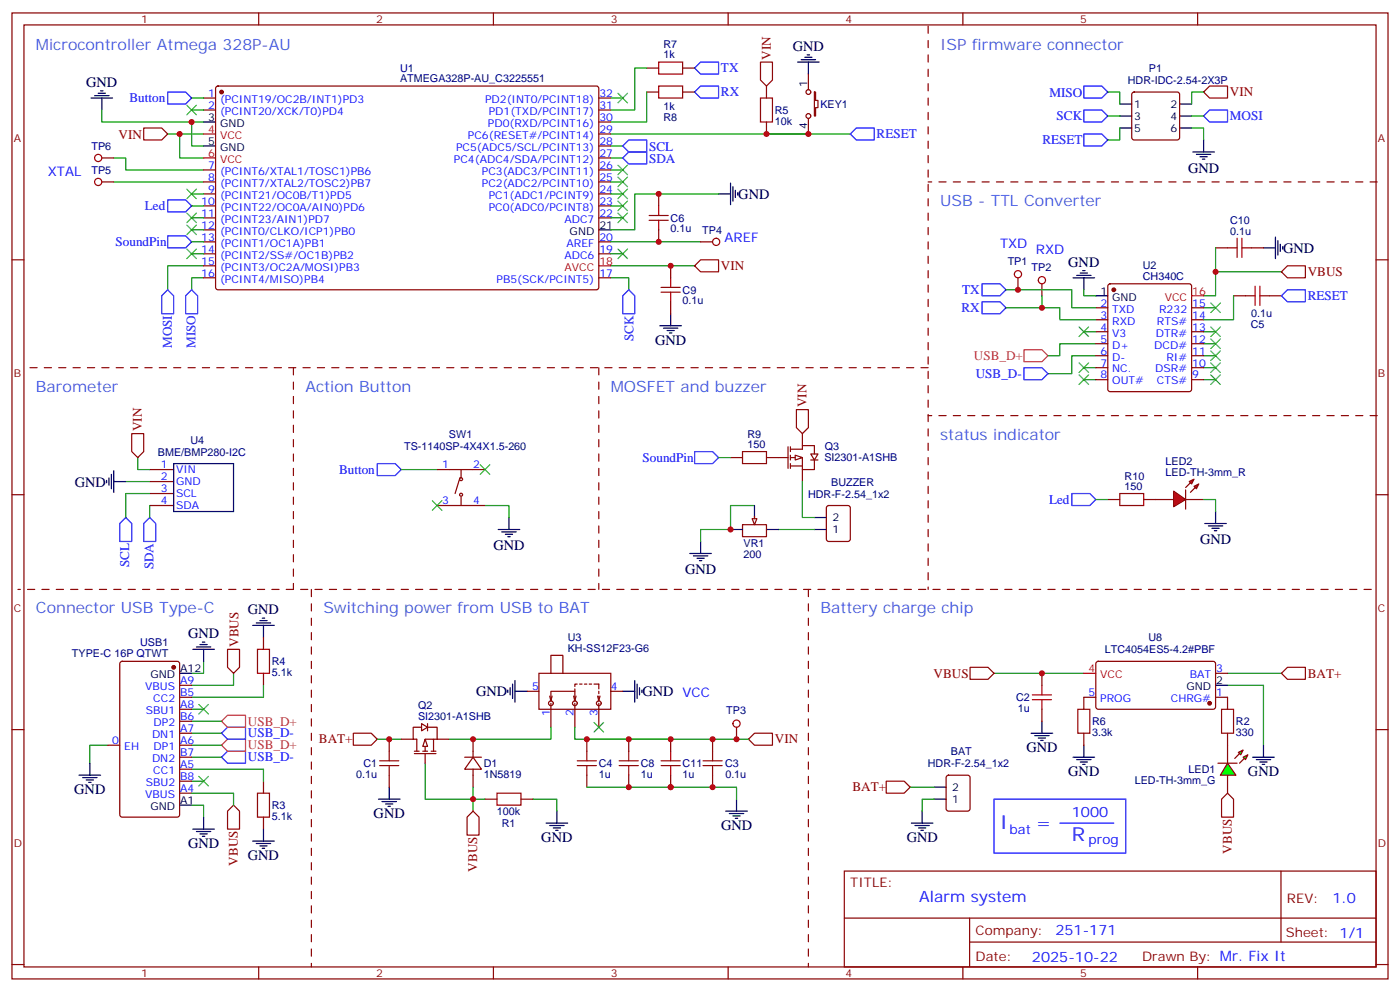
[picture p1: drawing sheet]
<svg xmlns="http://www.w3.org/2000/svg" width="412mm" height="292mm" viewBox="0 0 412 292" stroke-linecap="round" stroke-linejoin="round" font-family="sans-serif">
<g fill="none" stroke="#870000" stroke-width=".35">
<path d="M3.5 3.8h405.4v284.3h-405.4zM7.1 7.3h398.2v277.3h-398.2zM76.2 3.8v3.5M145.3 3.8v3.5M214.5 3.8v3.5M283.6 3.8v3.5M352.8 3.8v3.5M3.5 76.5h3.6M405.3 76.5h3.6M3.5 145.6h3.6M405.3 145.6h3.6M306.9 198.2v3.5"/>
<path d="M3.5 214.8h3.6M114.7 217.6v3.5M118.2 217.6h3.5M124.2 213l1.7 1.1-1.7 1zM124.2 214.1h-2.5v3.5h1.1v3.5M125.9 213v2.1M125.9 214.1h2.9v3.5M127.7 217.6v3.5M128.8 217.6h-3.6v3.5M128.8 217.6h3.5M306.9 208.8v3.5M319.3 205.2v3.6"/>
<path d="M319.3 215.8v3.6M361.6 205.2v3.6M361.6 215.8v3.6M405.3 214.8h3.6M114.7 228.2v3.5M122.1 221.1h1.4M122.1 221.8h6.3M124.5 221.1h1.4M125.2 221.8v2.8M127 221.1h1.4M142.9 235.2h3.5M153.5 235.2h3.5"/>
<path d="M278.9 228.4l.5-.2h5.6l.7 .4 .1 9.5-.5 .6-5.9 .1-.7-.5v-9.4zM248.7 256.4h156.6v28.2h-156.6zM377.3 256.4v20.9M248.7 270.2h156.5M285.6 277.3h119.6M285.6 270.2v14.2M3.5 283.9h3.6M76.2 284.6v3.5M145.3 284.6v3.5M214.5 284.6v3.5M283.6 284.6v3.5M352.8 284.6v3.5"/>
<path d="M405.3 283.9h3.6"/>
</g>
<g fill="none" stroke="#000" stroke-width=".35">
<path d="M303.7 215.8h6.4M304.8 216.5h4.2M305.9 217.2h2.1M306.6 217.9h.7M306.9 212.3v3.5M319.3 219.4v3.5M111.5 235.2h6.3M112.5 235.9h4.3M113.6 236.6h2.1M114.3 237.3h.7M114.7 231.7v3.5M164 238.8v3.5"/>
<path d="M275.2 235.2h3.5M275.2 231.7h3.5M316.1 222.9h6.3M317.1 223.6h4.3M318.2 224.3h2.1M318.9 225h.7M160.9 242.3h6.3M161.9 243h4.3M163 243.7h2.1M163.7 244.4h.7"/>
</g>
<path d="M292.8 198.2h26.5M111.1 217.6h7.1M125.2 224.6v10.6h17.7M139.3 231.7v7.1M157 235.2h7v3.6" fill="none" stroke="#008700" stroke-width=".35"/>
<path d="M304.1 204.5h5.6M304.1 206h5.6M306.9 201.7v2.8M306.9 206v2.8M317.5 208.8h3.5v7h-3.5zM359.8 208.8h3.6v7h-3.6zM111.8 223.9h5.7M111.8 225.4h5.7M114.7 221.1v2.8M114.7 225.4v2.8M146.4 233.5h7.1v3.5h-7.1z" fill="none" stroke="#a10000" stroke-width=".35"/>
<path d="M285.8 196.4h5.2l1.8 1.8-1.8 1.8h-5.2zM104.1 215.8h5.3l1.7 1.8-1.7 1.8h-5.3zM220.5 217.6l1.7-1.8h5.3v3.6h-5.3zM139.3 238.8l1.8 1.7v5.3h-3.5v-5.3zM361.6 233.5l1.8 1.7v5.3h-3.6v-5.3z" fill="none" stroke="#900" stroke-width=".35"/>
<path d="M125.2 217.6l.7 2.1h-1.4z" fill="#fff" stroke="#870000" stroke-width=".35"/>
<g fill="none" stroke="#008700" stroke-width=".35">
<path d="M30 32.4v3.5h30M49.4 39.4h10.6M52.9 39.4v7.1h7.1M56.4 35.9v7.1h3.6M179.9 39.4h70.6M190.5 27.1v8.8h-10.6M190.5 20h-3.5v12.4h-7.1M33.5 46.5h3.5v3.5h23M33.5 53.6h26.5M179.9 43h3.5M179.9 46.5h3.5M60 78.2h-10.6v7.1"/>
<path d="M179.9 78.2h24.7M60 81.8h-3.6v3.5M179.9 81.8h5.3v3.5M306.9 87.1v3.5M319.3 85.3v1.8h3.5M319.3 97.6h3.5M354.5 90.6h3.6M354.5 97.6h3.6M363.4 87.1v7h-8.9M377.5 80h-19.4v7.1h-3.6M319.3 111.8h3.5M319.3 108.2h3.5"/>
<path d="M322.8 104.7h-7.1v5.3h-7M322.8 101.2h-10.6v3.5h-3.5M354.5 111.8h3.6M354.5 108.2h3.6M354.5 104.7h3.6M354.5 101.2h3.6M40.6 134.7v3.5h3.5M211.7 134.7h3.5M37 141.7h7.1M44.1 145.3h-7.1v7M44.1 148.8v3.5M60 194.7v3.5h-3.6"/>
<path d="M68.8 198.2v3.5h-12.4M361.6 198.2h15.9M31.7 219.4h-5.2v5.2M56.4 212.3h8.9M56.4 215.8h8.9M56.4 219.4h8.9M56.4 208.8h3.6M77.6 201.7v3.5h-21.2M162.3 214.1v3.5h-30M169.3 214.1v3.5h51.2M361.6 201.7h10.6v17.7M56.4 226.4h21.2v3.5"/>
<path d="M56.4 237h3.6v3.5M56.4 222.9h8.9M56.4 229.9h3.6M268.1 231.7h7.1M275.2 235.2h-3.6v3.6"/>
</g>
<g fill="none" stroke="#000" stroke-width=".35">
<path d="M234.9 18.3h6.4M236 17.6h4.2M237.1 16.9h2.1M237.8 16.2h.7M238.1 18.3v3.5M26.8 28.9h6.4M27.9 28.2h4.2M28.9 27.4h2.1M29.6 26.7h.7M30 28.9v3.5M60 35.9h3.5M60 43h3.5"/>
<path d="M211.7 57.1h3.5M215.2 53.9v6.4M215.9 55v4.2M216.6 56v2.1M217.3 56.7v.7M176.4 67.7h3.5M318.9 79.7h.7M194.4 95.9h6.3M195.4 96.6h4.3M196.5 97.3h2.1M197.2 98h.7M197.6 92.4v3.5"/>
<path d="M316.1 81.8h6.3M317.1 81.1h4.3M318.2 80.4h2.1M319.3 81.8v3.5M322.8 87.1h3.5M32.8 139.6v4.3M33.5 138.6v6.3M51.2 136.5h17.6v14.1h-17.6zM31.4 141.4v.7M32.1 140.7v2.1M33.5 141.7h3.5M206.4 159.4v3.5"/>
<path d="M239.9 155.9h3.5M239.9 152.3h3.5M203.2 162.9h6.3M204.3 163.6h4.2M205.3 164.3h2.1M206 165h.7M52.9 198.2h3.5M56.8 191.1h6.3M57.9 190.4h4.2M58.9 189.7h2.1M59.6 189h.7M60 191.1v3.6"/>
<path d="M74.4 184.1h6.4M75.5 183.4h4.2M76.6 182.7h2.1M77.3 182h.7M77.6 184.1v3.5M149.6 203.1v.7M150.3 202.4v2.1M151 201.4v4.2M151.7 203.5h3.5M151.7 200.3v6.4M183.4 203.5h3.6M187 200.3v6.4"/>
<path d="M187.7 201.4v4.2M188.4 202.4v2.1M189.1 203.1v.7M358.1 201.7h3.5M372.2 219.4v3.5M23.3 228.2h6.3M24.3 228.9h4.3M25.4 229.6h2.1M26.1 230.3h.7M26.5 224.6v3.6M52.9 237h3.5M213.8 238.8h6.3"/>
<path d="M214.8 239.5h4.3M217 235.2v3.6M271.6 238.8v3.5M369 222.9h6.4M370.1 223.6h4.2M371.1 224.3h2.1M371.8 225h.7M56.8 244.1h6.3M57.9 244.8h4.2M58.9 245.5h2.1M59.6 246.2h.7M60 240.5v3.6"/>
<path d="M74.4 247.6h6.4M75.5 248.3h4.2M76.6 249h2.1M77.3 249.7h.7M77.6 244.1v3.5M215.9 240.2h2.1M216.6 240.9h.7M268.5 242.3h6.3M269.5 243h4.3M270.6 243.7h2.1M271.3 244.4h.7"/>
</g>
<g fill="none" stroke="#870000" stroke-width=".35">
<path d="M60 28.9h3.5M60 32.4h3.5M63.7 25.5l.5-.2 111.8 .1 .4 .6-.1 58.9-.6 .4-111.8-.1-.4-.6v-58.6zM176.4 28.9h3.5M176.4 32.4h3.5M176.4 35.9h3.5M176.4 39.4h3.5M190.5 20h3.5M190.5 27.1h3.5M201.1 20h3.5M201.1 27.1h3.5M225.8 25.3v3.6"/>
<path d="M225.8 35.9v3.5M238.1 21.8v4.6M238.1 34.9v4.5M239.9 27.1h.3v2.5h.7v2.1h-.7v2.4h-.3zM60 50h3.5M60 53.6h3.5M60 57.1h3.5M176.4 43h3.5M176.4 46.5h3.5M176.4 50h3.5M176.4 53.6h3.5M176.4 57.1h3.5"/>
<path d="M194 57.1v3.5M60 60.6h3.5M60 64.1h3.5M60 71.2h3.5M60 74.7h3.5M60 78.2h3.5M60 67.7h3.5M176.4 60.6h3.5M176.4 64.1h3.5M176.4 71.2h3.5M176.4 74.7h3.5M194 67.7v3.5"/>
<path d="M197.6 78.2v3.6M60 81.8h3.5M176.4 81.8h3.5M197.6 88.8v3.6M299.9 81.8v3.5M306.9 83.5v3.6M322.8 90.6h3.5M322.8 94.1h3.5M322.8 97.6h3.5M326.6 83.7l.4-.2h23.3l.5 .2 .2 .5v30.4l-.2 .5-.5 .2h-23.3l-.5-.2-.2-.5v-30.4zM351 90.6h3.5M351 94.1h3.5"/>
<path d="M351 97.6h3.5M363.4 87.1h3.5M373.9 87.1h3.6M322.8 101.2h3.5M322.8 104.7h3.5M322.8 108.2h3.5M322.8 111.8h3.5M351 101.2h3.5M351 104.7h3.5M351 108.2h3.5M351 111.8h3.5M44.1 138.2h7.1"/>
<path d="M215.2 134.7h3.5M225.8 134.7h3.5M44.1 141.7h7.1M44.1 145.3h7.1M44.1 148.8h7.1M243.7 149l.4-.2h5.7l.6 .4 .1 9.5-.5 .6-5.9 .1-.6-.5-.1-9.4zM35.5 194.9l.5-.2h16.2l.7 .4v44.7l-.4 .7h-16.5l-.7-.4v-44.7zM77.6 187.6v3.5M77.6 198.2v3.5M158.7 198.2h21.2v10.6h-21.2zM162.3 198.2v-5.3h3.5v5.3M323 194.9l.5-.2h34.1l.5 .7-.1 12.9-.6 .5-34.2-.1-.4-.6v-12.7z"/>
<path d="M358.1 198.2h3.5M31.7 219.4h3.6M52.9 205.2h3.5M52.9 219.4h3.5M52.9 201.7h3.5M52.9 212.3h3.5M52.9 208.8h3.5M52.9 215.8h3.5M155.2 203.5h3.5M161.9 204.9l.4 1.4M162.3 206.3v-2.8h7v2.8M162.3 207v7.1"/>
<path d="M162.6 204.9l-.3 1.4M169 204.9l.3 1.4M169.3 202.8v.7M169.3 207v7.1M169.7 204.9l-.4 1.4M170 201.4h-.7v.7M170.7 201.4h.7M172.2 201.4h.7M173.6 201.4h.7M175 201.4h1.4v1.4M176 204.9l.4 1.4 .3-1.4M176.4 203.5v.7"/>
<path d="M176.4 204.9v.7M176.4 207v7.1M179.9 203.5h3.5M209.9 217.6v3.5M217 214.1v3.5M319.3 205.2h3.5M358.1 205.2h3.5M52.9 233.5h3.5M52.9 222.9h3.5M52.9 226.4h3.5M52.9 229.9h3.5M77.6 229.9v3.6"/>
<path d="M209.9 228.2v3.5M77.6 240.5v3.6"/>
<circle cx="238.1" cy="34.1" r=".71"/>
<circle cx="238.1" cy="27.1" r=".71"/>
<circle cx="162.3" cy="207" r=".71"/>
<circle cx="169.3" cy="207" r=".71"/>
<circle cx="176.4" cy="207" r=".71"/>
</g>
<g fill="#870000" stroke="#870000" stroke-width=".35">
<circle cx="356.3" cy="207" r=".53"/>
<circle cx="65.3" cy="27.1" r=".53"/>
<circle cx="51.2" cy="196.4" r=".53"/>
<circle cx="328.1" cy="85.3" r=".53"/>
</g>
<path d="M60 39.4h3.5M60 46.5h3.5M176.4 78.2h3.5M351 87.1h3.5M319.3 198.2h3.5" fill="none" stroke="#f00" stroke-width=".35"/>
<g fill="none" stroke="#00f" stroke-width=".35">
<path d="M206.4 18.3h5.3v3.5h-5.3l-1.8-1.8zM204.6 27.1l1.8-1.8h5.3v3.6h-5.3zM250.5 39.4l1.7-1.7h5.3v3.5h-5.3zM49.4 58.8h5.3l1.7 1.8-1.7 1.8h-5.3zM183.4 43l1.8-1.8h5.3v3.5h-5.3zM185.2 44.7h5.3v3.6h-5.3l-1.8-1.8zM49.4 69.4h5.3l1.7 1.8-1.7 1.8h-5.3zM49.4 85.3l1.8 1.8v5.3h-3.6v-5.3zM56.4 85.3l1.8 1.8v5.3h-3.5v-5.3zM185.2 85.3l1.8 1.8v5.3h-3.6v-5.3zM289.3 88.8h5.3l1.7 1.8-1.7 1.8h-5.3zM289.3 83.5h5.3l1.7 1.8-1.7 1.8h-5.3z"/>
<path d="M377.5 87.1l1.7-1.8h5.3v3.5h-5.3zM301.6 108.2h5.3l1.8 1.8-1.8 1.8h-5.3zM204.6 132.9h5.3l1.8 1.8-1.8 1.8h-5.3zM37 152.3l1.8 1.8v5.3h-3.5v-5.3zM44.1 152.3l1.8 1.8v5.3h-3.6v-5.3zM65.3 215.8l1.7-1.7h5.3v3.5h-5.3zM67 221.1h5.3v3.5h-5.3l-1.7-1.7z"/>
</g>
<g fill="none" stroke="#a10000" stroke-width=".35">
<path d="M194 18.3h7.1v3.5h-7.1zM194 25.3h7.1v3.6h-7.1zM224 28.9h3.5v7h-3.5zM191.2 63.4h5.6M191.2 64.8h5.6M194 60.6v2.8M194 64.8v2.9M194.7 86h5.7M194.7 84.6h5.7M197.6 81.8v2.8M197.6 86v2.8M366.9 87.1h2.8"/>
<path d="M369.7 84.2v5.7M371.1 84.2v5.7M371.1 87.1h2.8M218.7 132.9h7.1v3.6h-7.1zM75.8 191.1h3.6v7.1h-3.6zM75.8 233.5h3.6v7h-3.6zM207.1 223.9h5.6M207.1 225.4h5.6M209.9 221.1v2.8M209.9 225.4v2.8"/>
<circle cx="299.9" cy="80.7" r="1.06"/>
<circle cx="306.9" cy="82.5" r="1.06"/>
<circle cx="217" cy="213" r="1.06"/>
</g>
<path d="M301.6 102.9h5.3l1.8 1.8-1.8 1.8h-5.3zM65.3 219.4l1.7-1.8h5.3v3.5h-5.3zM65.3 212.3l1.7-1.8h5.3v3.6h-5.3z" fill="none" stroke="#f06" stroke-width=".35"/>
<path d="M224 18.3h3.5v5.3l-1.7 1.7-1.8-1.7zM42.3 37.7h5.3l1.8 1.7-1.8 1.8h-5.3zM204.6 78.2l1.8-1.7h5.3v3.5h-5.3zM377.5 80l1.7-1.8h5.3v3.6h-5.3zM38.8 127.6h3.5v5.3l-1.7 1.8-1.8-1.8zM234.6 120.6h3.5v5.3l-1.7 1.7-1.8-1.7zM67 191.1h3.6v5.3l-1.8 1.8-1.8-1.8zM377.5 198.2l1.7-1.8h5.3v3.6h-5.3zM261.1 229.9h5.2l1.8 1.8-1.8 1.8h-5.2z" fill="none" stroke="#900" stroke-width=".35"/>
<g fill="none" stroke="#3c3" stroke-width=".35">
<path d="M317.9 96.2l2.8 2.9M320.7 96.2l-2.8 2.9M356.7 89.2l2.8 2.8M356.7 99.8l2.8 2.8M356.7 96.2l2.8 2.9M359.5 89.2l-2.8 2.8M359.5 99.8l-2.8 2.8M359.5 96.2l-2.8 2.9M317.9 106.8l2.8 2.8M317.9 110.3l2.8 2.9M320.7 106.8l-2.8 2.8M320.7 110.3l-2.8 2.9"/>
<path d="M356.7 103.3l2.8 2.8M356.7 106.8l2.8 2.8M356.7 110.3l2.8 2.9M359.5 103.3l-2.8 2.8M359.5 106.8l-2.8 2.8M359.5 110.3l-2.8 2.9M58.6 207.4l2.8 2.8M61.4 207.4l-2.8 2.8M58.6 228.5l2.8 2.9M61.4 228.5l-2.8 2.9"/>
</g>
<g fill="#f00" stroke="#870000" stroke-width=".35">
<path d="M345.7 144.6l3.5 2.4-3.5 2.2z"/>
<path d="M349.2 144.2v5.7z"/>
</g>
<g fill="#870000" stroke="#870000" stroke-width=".35">
<path d="M349.2 143.5l1.5-1.4z"/>
<path d="M350.7 144.9l1.4-1.4z"/>
</g>
<g fill="#f00" stroke="#870000" stroke-width=".35">
<path d="M350.3 141.7l1.4-.7-.7 1.5z"/>
<path d="M351.7 143.2l1.4-.7-.7 1.4z"/>
</g>
<g fill="none" stroke="#870000" stroke-width=".35">
<path d="M229.3 134.7h2.8M232.1 131.5v6.4M232.8 134.7h3.6v3.5M232.8 132.2h3.6v-1h3.5v2.4M232.8 131.5v1.4M232.8 134v1.4M232.8 136.5v1.4M232.8 137.2h3.6M236.4 127.6v3.6M236.4 138.2v3.5M238.8 133.6h2.1l-1 1.8zM238.8 135.4h2.1"/>
<path d="M239.9 135.4v2.8h-3.5M326.3 147h3.5M336.9 147h8.8M349.2 147h5.3"/>
</g>
<path d="M146.8 155.9h6.3M147.8 156.6h4.2M148.9 157.3h2.1M149.6 158h.7M149.9 152.3v3.6M354.9 154.1h6.3M356 154.8h4.2M357 155.5h2.1M357.7 156.2h.7M358.1 150.6v3.5" fill="none" stroke="#000" stroke-width=".35"/>
<path d="M111.1 136.5h5.3l1.8 1.7-1.8 1.8h-5.3zM315.7 145.3h5.3l1.8 1.7-1.8 1.8h-5.3z" fill="none" stroke="#00f" stroke-width=".35"/>
<path d="M329.8 145.3h7.1v3.5h-7.1z" fill="none" stroke="#a10000" stroke-width=".35"/>
<path d="M118.2 138.2h10.6M142.9 148.8h7v3.5M322.8 147h3.5M354.5 147h3.6v3.6" fill="none" stroke="#008700" stroke-width=".35"/>
<path d="M234.2 134l2.2 .7-2.2 .7z" fill="#fff" stroke="#870000" stroke-width=".35"/>
<g fill="none" stroke="#008700" stroke-width=".35">
<path d="M56.4 28.9h3.6M56.4 32.4h3.6M179.9 28.9h3.5M326.3 27.1h3.5v3.5M326.3 34.1h3.5M329.8 37.7v3.5h-3.5M351 37.7h3.5v3.5M351 34.1h3.5M354.5 27.1h-3.5v3.5M56.4 57.1h3.6M179.9 57.1h3.5M179.9 50h3.5"/>
<path d="M179.9 53.6h3.5M211.7 57.1h-24.7v10.6h-7.1M56.4 60.6h3.6M56.4 71.2h3.6M56.4 74.7h3.6M56.4 67.7h3.6M56.4 64.1h3.6M179.9 60.6h3.5M179.9 71.2h26.5M179.9 74.7h3.5M179.9 64.1h3.5M358.1 73v7"/>
<path d="M222.2 148.8h-7v7.1h-8.8v3.5M229.3 155.9h10.6M236.4 141.7v10.6h3.5"/>
</g>
<path d="M49.4 27.1h5.3l1.7 1.8-1.7 1.7h-5.3zM319.3 39.4h5.3l1.7 1.8-1.7 1.8h-5.3zM319.3 32.4h5.3l1.7 1.7-1.7 1.8h-5.3zM319.3 25.3h5.3l1.7 1.8-1.7 1.8h-5.3zM354.5 34.1l1.8-1.7h5.3v3.5h-5.3zM292.8 235.2h38.8v15.9h-38.8zM312.2 242.3h15.9" fill="none" stroke="#00f" stroke-width=".35"/>
<g fill="none" stroke="#3c3" stroke-width=".35">
<path d="M55 31l2.9 2.8M57.9 31l-2.9 2.8M182 27.4l2.9 2.9M184.9 27.4l-2.9 2.9M55 55.7l2.9 2.8M57.9 55.7l-2.9 2.8M182 48.6l2.9 2.8M182 52.1l2.9 2.9M182 55.7l2.9 2.8M182 59.2l2.9 2.8M184.9 48.6l-2.9 2.8M184.9 52.1l-2.9 2.9"/>
<path d="M184.9 55.7l-2.9 2.8M184.9 59.2l-2.9 2.8M55 62.7l2.9 2.8M55 66.3l2.9 2.8M55 73.3l2.9 2.8M57.9 62.7l-2.9 2.8M57.9 66.3l-2.9 2.8M57.9 73.3l-2.9 2.8M182 62.7l2.9 2.8M182 73.3l2.9 2.8M184.9 62.7l-2.9 2.8M184.9 73.3l-2.9 2.8"/>
</g>
<path d="M273.4 7.7v165.8M405.7 53.6h-132.3M86.4 108.2v65.3M176.4 108.2v65.3M273.4 108.2h-266.3M405.7 122.3h-132.3M91.7 173.5v111.1M238.1 173.5v111.1M403.9 173.5h-398.6" fill="none" stroke="#870000" stroke-width=".35" stroke-dasharray="2.1 2.1"/>
<path d="M333.6 27.3l.5-.2h12.7l.5 .2 .2 .5v12.7l-.2 .5-.5 .2h-12.7l-.5-.2-.2-.5v-12.7zM206.4 71.2h3.5M358.1 73h3.5M368.7 73h3.5" fill="none" stroke="#870000" stroke-width=".35"/>
<g fill="none" stroke="#a10000" stroke-width=".35">
<path d="M361.6 73h2.8M364.4 70.1v5.7M365.8 73h2.9M365.8 70.1v5.7"/>
<circle cx="211" cy="71.2" r="1.06"/>
</g>
<g fill="none" stroke="#000" stroke-width=".35">
<path d="M329.8 30.6h3.6M329.8 34.1h3.6M329.8 37.7h3.6M347.5 30.6h3.5M347.5 34.1h3.5M347.5 37.7h3.5M351.4 44.7h6.3M352.4 45.4h4.3M353.5 46.1h2.1M354.2 46.8h.7M354.5 41.2v3.5M372.2 73h3.5"/>
<path d="M375.7 69.8v6.3M376.4 70.8v4.3M377.1 71.9v2.1M377.8 72.6v.7"/>
</g>
<path d="M354.5 27.1l1.8-1.8h5.3v3.6h-5.3zM68.8 237l1.8 1.8v5.3h-3.6v-5.3z" fill="none" stroke="#900" stroke-width=".35"/>
<path d="M361.6 224.6l2.5 3.6h-4.6z" fill="#0f0" stroke="#870000" stroke-width=".35"/>
<path d="M358.8 224.6h5.6z" fill="#f00" stroke="#870000" stroke-width=".35"/>
<g fill="#870000" stroke="#870000" stroke-width=".35">
<path d="M365.1 224.6l1.4-1.4z"/>
<path d="M363.7 223.2l1.4-1.4z"/>
</g>
<g fill="#0f0" stroke="#870000" stroke-width=".35">
<path d="M366.2 222.9l1.4-.7-.7 1.4z"/>
<path d="M364.8 221.5l1.4-.7-.7 1.4z"/>
</g>
<path d="M30 53.6h3.5M30 46.5h3.5M218.7 154.4h7.1v3.6h-7.1zM222.2 152v1.7M139.3 217.6v5.3M361.6 219.4v5.2M136.9 222.9h4.9M139.3 222.9l2.5 3.5h-4.9zM139.3 226.4v5.3M361.6 228.2v5.3" fill="none" stroke="#870000" stroke-width=".35"/>
<path d="M296.3 85.3h19.4v5.3h7.1M296.3 90.6h15.9v3.5h10.6M56.4 233.5h12.4v3.5" fill="none" stroke="#008700" stroke-width=".35"/>
<g fill="none" stroke="#a10000" stroke-width=".35">
<circle cx="28.9" cy="46.5" r="1.06"/>
<circle cx="28.9" cy="53.6" r="1.06"/>
</g>
<path d="M215.2 155.9h3.5M222.2 148.8v3.5M225.8 155.9h3.5" fill="none" stroke="#000" stroke-width=".35"/>
<path d="M221.5 152.7h1.5l-.8 1.7z" fill="#f0f0f0" stroke="#870000" stroke-width=".35"/>
<g fill="none" stroke="#870000" stroke-width=".35">
<path d="M128.8 138.2h14.1M135.8 138.2v2.5M128.8 148.8h14.1M135.5 140.7l-1.4 4.6M135.8 146.3v2.5M172.9 217.6v3.5M185.2 217.6v3.5M197.6 217.6v3.5M172.9 228.2v3.5M185.2 228.2v3.5M197.6 228.2v3.5"/>
<circle cx="135.8" cy="145.6" r=".44"/>
<circle cx="135.8" cy="141" r=".44"/>
</g>
<path d="M141.5 136.8l2.8 2.8M144.3 136.8l-2.8 2.8M127.4 147.4l2.8 2.8M130.2 147.4l-2.8 2.8M175 212.7l2.8 2.8M177.8 212.7l-2.8 2.8" fill="none" stroke="#3c3" stroke-width=".35"/>
<path d="M170 225.4h5.7M170 223.9h5.7M172.9 221.1v2.8M172.9 225.4v2.8M182.4 225.4h5.6M182.4 223.9h5.6M185.2 221.1v2.8M185.2 225.4v2.8M194.7 225.4h5.7M194.7 223.9h5.7M197.6 221.1v2.8M197.6 225.4v2.8" fill="none" stroke="#a10000" stroke-width=".35"/>
<path d="M172.9 217.6h24.7M172.9 231.7h44.1v3.5" fill="none" stroke="#008700" stroke-width=".35"/>
<g fill="#c00">
<circle cx="306.9" cy="198.2" r=".88"/>
<circle cx="139.3" cy="235.2" r=".88"/>
<circle cx="114.7" cy="217.6" r=".88"/>
<circle cx="52.9" cy="39.4" r=".88"/>
<circle cx="56.4" cy="35.9" r=".88"/>
<circle cx="197.6" cy="78.2" r=".88"/>
<circle cx="225.8" cy="39.4" r=".88"/>
<circle cx="238.1" cy="39.4" r=".88"/>
<circle cx="194" cy="57.1" r=".88"/>
<circle cx="194" cy="71.2" r=".88"/>
<circle cx="358.1" cy="80" r=".88"/>
<circle cx="306.9" cy="90.6" r=".88"/>
<circle cx="299.9" cy="85.3" r=".88"/>
<circle cx="139.3" cy="217.6" r=".88"/>
<circle cx="215.2" cy="155.9" r=".88"/>
<circle cx="197.6" cy="231.7" r=".88"/>
<circle cx="172.9" cy="217.6" r=".88"/>
<circle cx="185.2" cy="231.7" r=".88"/>
<circle cx="185.2" cy="217.6" r=".88"/>
<circle cx="197.6" cy="217.6" r=".88"/>
<circle cx="217" cy="217.6" r=".88"/>
<circle cx="209.9" cy="217.6" r=".88"/>
<circle cx="209.9" cy="231.7" r=".88"/>
</g>
<g font-size="5.6" fill="#00f">
<text x="294.6" y="244.1">I</text>
<text x="305.2" y="244.1">=</text>
<text x="315.7" y="247.6">R</text>
</g>
<g font-size="4.6" fill="#36c">
<text x="10.6" y="14.7">Microcontroller Atmega 328P-AU</text>
<text x="276.9" y="14.7">ISP firmware connector</text>
<text x="276.9" y="60.6">USB - TTL Converter</text>
<text x="10.6" y="115.3">Barometer</text>
<text x="90" y="115.3">Action Button</text>
<text x="179.9" y="115.3">MOSFET and buzzer</text>
<text x="276.9" y="129.4">status indicator</text>
<text x="10.6" y="180.6">Connector USB Type-C</text>
<text x="95.2" y="180.6">Switching power from USB to BAT</text>
<text x="241.7" y="180.6">Battery charge chip</text>
</g>
<text font-size="4.6" fill="#00f" x="270.8" y="265.4">Alarm system</text>
<g font-size="4.2">
<text x="233.5" y="15.1">GND</text>
<text x="25.4" y="25.5">GND</text>
<text x="350" y="50.8">GND</text>
<text x="217.5" y="58.5">GND</text>
<text x="378" y="74.4">GND</text>
<text x="314.7" y="78.6">GND</text>
<text x="193" y="101.5">GND</text>
<text x="22" y="143.2">GND</text>
<text x="145.3" y="161.9">GND</text>
<text x="353.5" y="160.2">GND</text>
<text x="201.8" y="169">GND</text>
<text x="73" y="180.9">GND</text>
<text x="55.4" y="187.9">GND</text>
<text x="140.2" y="204.9">GND</text>
<text x="189.3" y="204.9">GND VCC</text>
<text x="302.3" y="221.5">GND</text>
<text x="21.9" y="233.8">GND</text>
<text x="314.7" y="228.5">GND</text>
<text x="367.6" y="228.5">GND</text>
<text x="110.1" y="240.9">GND</text>
<text x="212.4" y="244.4">GND</text>
<text x="55.4" y="249.7">GND</text>
<text x="159.5" y="247.9">GND</text>
<text x="267.1" y="247.9">GND</text>
<text x="73" y="253.2">GND</text>
</g>
<g font-size="4.2" fill="#00f">
<text x="315.7" y="240.5">1000</text>
<text x="392.5" y="265.7">1.0</text>
<text x="310.9" y="275.2">251-171</text>
<text x="304" y="283">2025-10-22</text>
</g>
<g font-size="3.9" fill="#900">
<text x="227" y="17.6" transform="rotate(-90 227 17.6)">VIN</text>
<text x="362.3" y="28.3">VIN</text>
<text x="34.9" y="40.8">VIN</text>
<text x="212.4" y="79.5">VIN</text>
<text x="385.2" y="81.4">VBUS</text>
<text x="237.6" y="119.9" transform="rotate(-90 237.6 119.9)">VIN</text>
<text x="41.8" y="126.9" transform="rotate(-90 41.8 126.9)">VIN</text>
<text x="70.2" y="190.4" transform="rotate(-90 70.2 190.4)">VBUS</text>
<text x="275" y="199.4">VBUS</text>
<text x="385.2" y="199.6">BAT+</text>
<text x="93.9" y="218.8">BAT+</text>
<text x="228.2" y="218.8">VIN</text>
<text x="251.1" y="233">BAT+</text>
<text x="362.8" y="251.3" transform="rotate(-90 362.8 251.3)">VBUS</text>
<text x="70.1" y="254.8" transform="rotate(-90 70.1 254.8)">VBUS</text>
<text x="140.6" y="256.6" transform="rotate(-90 140.6 256.6)">VBUS</text>
</g>
<g font-size="3.9" fill="#00f">
<text x="212.4" y="21.3">TX</text>
<text x="212.4" y="28.3">RX</text>
<text x="309.1" y="28.4">MISO</text>
<text x="38.1" y="30.1">Button</text>
<text x="311.2" y="35.4">SCK</text>
<text x="362.3" y="35.4">MOSI</text>
<text x="258.2" y="40.7">RESET</text>
<text x="191.2" y="44.5">SCL</text>
<text x="307.1" y="42.5">RESET</text>
<text x="14.1" y="51.8">XTAL</text>
<text x="191.2" y="48">SDA</text>
<text x="42.7" y="61.9">Led</text>
<text x="213.4" y="71.2">AREF</text>
<text x="34" y="72.5">SoundPin</text>
<text x="294.6" y="73">TXD</text>
<text x="305.2" y="74.7">RXD</text>
<text x="283.4" y="86.6">TX</text>
<text x="385.2" y="88.4">RESET</text>
<text x="283.2" y="91.9">RX</text>
<text x="186.6" y="100.4" transform="rotate(-90 186.6 100.4)">SCK</text>
<text x="50.6" y="102.5" transform="rotate(-90 50.6 102.5)">MOSI</text>
<text x="57.6" y="102.5" transform="rotate(-90 57.6 102.5)">MISO</text>
<text x="287.4" y="111.2">USB_D-</text>
<text x="189.3" y="136">SoundPin</text>
<text x="99.9" y="139.5">Button</text>
<text x="309" y="148.3">Led</text>
<text x="38" y="167" transform="rotate(-90 38 167)">SCL</text>
<text x="45.2" y="167.6" transform="rotate(-90 45.2 167.6)">SDA</text>
<text x="73" y="217.1">USB_D-</text>
<text x="73" y="224.1">USB_D-</text>
<text x="297.4" y="245.5">bat</text>
<text x="320.7" y="248.3">prog</text>
</g>
<g font-size="3.9" fill="#f06">
<text x="286.9" y="106">USB_D+</text>
<text x="73" y="213.6">USB_D+</text>
<text x="73" y="220.6">USB_D+</text>
</g>
<g font-size="3.9" fill="#800">
<text x="250.5" y="261">TITLE:</text>
<text x="379.1" y="265.7">REV:</text>
<text x="287.4" y="275.2">Company:</text>
<text x="378.7" y="275.8">Sheet: 1/1</text>
<text x="287.4" y="282.9">Date:</text>
<text x="336.4" y="282.9">Drawn By: Mr. Fix It</text>
</g>
<g font-size="3.2" fill="#800">
<text x="41.6" y="6.8">1</text>
<text x="110.8" y="6.8">2</text>
<text x="179.9" y="6.8">3</text>
<text x="249.1" y="6.8">4</text>
<text x="318.2" y="6.8">5</text>
<text x="4.1" y="41.9">A</text>
<text x="405.9" y="41.9">A</text>
<text x="4.1" y="111.1">B</text>
<text x="405.9" y="111.1">B</text>
<text x="4.1" y="180.2">C</text>
<text x="405.9" y="180.2">C</text>
<text x="4.1" y="249.3">D</text>
<text x="405.9" y="249.3">D</text>
<text x="41.6" y="287.6">1</text>
<text x="110.8" y="287.6">2</text>
<text x="179.9" y="287.6">3</text>
<text x="249.1" y="287.6">4</text>
<text x="318.2" y="287.6">5</text>
</g>
<g font-size="3.2" fill="#000080">
<text x="195.4" y="17.2">1k</text>
<text x="195.4" y="14">R7</text>
<text x="117.8" y="21.1">U1</text>
<text x="338.4" y="21.2">P1</text>
<text x="117.8" y="24.3">ATMEGA328P-AU_C3225551</text>
<text x="332.2" y="24.7">HDR-IDC-2.54-2X3P</text>
<text x="195.4" y="32.4">1k</text>
<text x="195.4" y="35.6">R8</text>
<text x="228.2" y="33.5">R5</text>
<text x="241.7" y="31.8">KEY1</text>
<text x="228.2" y="36.7">10k</text>
<text x="27" y="44.1">TP6</text>
<text x="27" y="51.2">TP5</text>
<text x="197.6" y="65.3">C6</text>
<text x="197.6" y="68.4">0.1u</text>
<text x="206.9" y="68.8">TP4</text>
<text x="362.3" y="66">C10</text>
<text x="362.3" y="69.1">0.1u</text>
<text x="296.8" y="78">TP1</text>
<text x="303.9" y="79.7">TP2</text>
<text x="336.6" y="82.5">CH340C</text>
<text x="336.6" y="79.3">U2</text>
<text x="201.1" y="89.6">0.1u</text>
<text x="201.1" y="86.4">C9</text>
<text x="368.5" y="93.4">0.1u</text>
<text x="368.5" y="96.6">C5</text>
<text x="56.1" y="130.5">U4</text>
<text x="132.3" y="128.8">SW1</text>
<text x="220.1" y="131.9">150</text>
<text x="220.1" y="128.8">R9</text>
<text x="46.5" y="134.1">BME/BMP280-I2C</text>
<text x="119" y="132.3">TS-1140SP-4X4X1.5-260</text>
<text x="242.8" y="135.8">SI2301-A1SHB</text>
<text x="243" y="132.3">Q3</text>
<text x="343.4" y="136.9">LED2</text>
<text x="244.8" y="142.9">BUZZER</text>
<text x="331.3" y="141.1">R10</text>
<text x="343.4" y="140">LED-TH-3mm_R</text>
<text x="238" y="146.4">HDR-F-2.54_1x2</text>
<text x="331.3" y="144.2">150</text>
<text x="219" y="161">VR1</text>
<text x="219" y="164.2">200</text>
<text x="41.3" y="190.2">USB1</text>
<text x="167.2" y="191.8">KH-SS12F23-G6</text>
<text x="167.2" y="188.7">U3</text>
<text x="338.3" y="188.8">U8</text>
<text x="21.2" y="193.5">TYPE-C 16P QTWT</text>
<text x="80.1" y="195.8">R4</text>
<text x="325.5" y="192.3">LTC4054ES5-4.2#PBF</text>
<text x="80.1" y="199">5.1k</text>
<text x="123.1" y="208.8">Q2</text>
<text x="299.3" y="206.4">C2</text>
<text x="299.9" y="209.6">1u</text>
<text x="123.1" y="211.9">SI2301-A1SHB</text>
<text x="213.9" y="210.3">TP3</text>
<text x="321.7" y="213.4">R6</text>
<text x="364.1" y="213.4">R2</text>
<text x="321.7" y="216.6">3.3k</text>
<text x="364.1" y="216.6">330</text>
<text x="107.1" y="225.8">C1</text>
<text x="142.5" y="225.9">D1</text>
<text x="176.4" y="225.8">C4</text>
<text x="188.7" y="225.8">C8</text>
<text x="201.1" y="225.8">C11</text>
<text x="213.6" y="225.8">C3</text>
<text x="273.3" y="225.8">HDR-F-2.54_1x2</text>
<text x="280.1" y="222.3">BAT</text>
<text x="350.1" y="227.6">LED1</text>
<text x="104.9" y="229">0.1u</text>
<text x="142.5" y="228.9">1N5819</text>
<text x="176.4" y="228.9">1u</text>
<text x="188.7" y="228.9">1u</text>
<text x="201.1" y="228.9">1u</text>
<text x="213.7" y="229">0.1u</text>
<text x="334.3" y="230.8">LED-TH-3mm_G</text>
<text x="80.1" y="238.2">R3</text>
<text x="146.4" y="239.9">100k</text>
<text x="80.1" y="241.3">5.1k</text>
<text x="147.8" y="243.4">R1</text>
</g>
<g font-size="3.2" fill="#00f">
<text x="61.3" y="28.5">1</text>
<text x="176.6" y="28.5">32</text>
<text x="61.3" y="32">2</text>
<text x="64.8" y="33.8">(PCINT20/XCK/T0)PD4</text>
<text x="64.8" y="30.3">(PCINT19/OC2B/INT1)PD3</text>
<text x="142.9" y="30.3">PD2(INT0/PCINT18)</text>
<text x="144" y="33.8">PD1(TXD/PCINT17)</text>
<text x="176.6" y="32">31</text>
<text x="176.6" y="35.6">30</text>
<text x="137.8" y="40.9">PC6(RESET#/PCINT14)</text>
<text x="143.7" y="37.3">PD0(RXD/PCINT16)</text>
<text x="176.6" y="39.1">29</text>
<text x="133.7" y="47.9">PC4(ADC4/SDA/PCINT12)</text>
<text x="134.3" y="44.4">PC5(ADC5/SCL/PCINT13)</text>
<text x="176.6" y="42.6">28</text>
<text x="176.6" y="46.1">27</text>
<text x="61.3" y="53.2">8</text>
<text x="61.3" y="49.7">7</text>
<text x="64.8" y="51.4">(PCINT6/XTAL1/TOSC1)PB6</text>
<text x="141.9" y="51.4">PC3(ADC3/PCINT11)</text>
<text x="176.6" y="49.7">26</text>
<text x="176.6" y="53.2">25</text>
<text x="61.3" y="56.7">9</text>
<text x="64.8" y="58.5">(PCINT21/OC0B/T1)PD5</text>
<text x="64.8" y="55">(PCINT7/XTAL2/TOSC2)PB7</text>
<text x="141.9" y="55">PC2(ADC2/PCINT10)</text>
<text x="144" y="58.5">PC1(ADC1/PCINT9)</text>
<text x="176.6" y="56.7">24</text>
<text x="59.3" y="63.8">11</text>
<text x="59.3" y="60.3">10</text>
<text x="64.8" y="65.5">(PCINT23/AIN1)PD7</text>
<text x="64.8" y="62">(PCINT22/OC0A/AIN0)PD6</text>
<text x="144" y="62">PC0(ADC0/PCINT8)</text>
<text x="166.2" y="65.5">ADC7</text>
<text x="176.6" y="60.3">23</text>
<text x="176.6" y="63.8">22</text>
<text x="59.3" y="70.8">13</text>
<text x="59.3" y="67.3">12</text>
<text x="64.8" y="69.1">(PCINT0/CLKO/ICP1)PB0</text>
<text x="176.6" y="70.8">20</text>
<text x="59.3" y="77.9">15</text>
<text x="59.3" y="74.4">14</text>
<text x="64.8" y="76.1">(PCINT2/SS#/OC1B)PB2</text>
<text x="64.8" y="72.6">(PCINT1/OC1A)PB1</text>
<text x="166.2" y="76.1">ADC6</text>
<text x="166.9" y="72.6">AREF</text>
<text x="176.6" y="74.4">19</text>
<text x="59.3" y="81.4">16</text>
<text x="64.8" y="83.2">(PCINT4/MISO)PB4</text>
<text x="64.8" y="79.7">(PCINT3/OC2A/MOSI)PB3</text>
<text x="146.3" y="83.2">PB5(SCK/PCINT5)</text>
<text x="176.6" y="81.4">17</text>
<text x="324.1" y="90.2">2</text>
<text x="324.1" y="93.8">3</text>
<text x="327.6" y="92">TXD</text>
<text x="327.6" y="95.5">RXD</text>
<text x="340.8" y="95.5">RTS#</text>
<text x="341.5" y="92">R232</text>
<text x="351.2" y="93.8">14</text>
<text x="351.2" y="90.2">15</text>
<text x="324.1" y="97.3">4</text>
<text x="324.1" y="100.8">5</text>
<text x="327.6" y="99.1">V3</text>
<text x="340.5" y="99.1">DTR#</text>
<text x="351.2" y="100.8">12</text>
<text x="351.2" y="97.3">13</text>
<text x="324.1" y="104.4">6</text>
<text x="324.1" y="107.9">7</text>
<text x="327.6" y="102.6">D+</text>
<text x="327.6" y="106.1">D-</text>
<text x="340" y="102.6">DCD#</text>
<text x="343.6" y="106.1">RI#</text>
<text x="351.2" y="107.9">10</text>
<text x="351.2" y="104.4">11</text>
<text x="324.1" y="111.4">8</text>
<text x="327.6" y="109.6">NC.</text>
<text x="327.6" y="113.2">OUT#</text>
<text x="340.3" y="109.6">DSR#</text>
<text x="340.8" y="113.2">CTS#</text>
<text x="351.2" y="111.4">9</text>
<text x="47.4" y="137.9">1</text>
<text x="130.3" y="137.9">1</text>
<text x="139.3" y="137.9">2</text>
<text x="47.4" y="141.4">2</text>
<text x="51.9" y="139.3">VIN</text>
<text x="51.9" y="142.8">GND</text>
<text x="47.4" y="144.9">3</text>
<text x="47.4" y="148.4">4</text>
<text x="51.9" y="146.3">SCL</text>
<text x="51.9" y="149.9">SDA</text>
<text x="130.3" y="148.4">3</text>
<text x="139.3" y="148.4">4</text>
<text x="358.2" y="197.8">3</text>
<text x="42.8" y="203.1">VBUS</text>
<text x="53.1" y="201.4">A9</text>
<text x="156.7" y="203.1">5</text>
<text x="179.9" y="203.1">4</text>
<text x="350.5" y="199.6">BAT</text>
<text x="45.2" y="206.7">CC2</text>
<text x="53.1" y="204.9">B5</text>
<text x="53.1" y="208.4">A8</text>
<text x="320.6" y="204.9">5</text>
<text x="324.1" y="206.7">PROG</text>
<text x="344.9" y="206.7">CHRG#</text>
<text x="358.2" y="204.9">1</text>
<text x="42.9" y="210.2">SBU1</text>
<text x="45.2" y="213.7">DP2</text>
<text x="53.1" y="211.9">B6</text>
<text x="53.1" y="215.5">A7</text>
<text x="161.9" y="210.8" transform="rotate(-90 161.9 210.8)">1</text>
<text x="169" y="210.8" transform="rotate(-90 169 210.8)">2</text>
<text x="176" y="210.8" transform="rotate(-90 176 210.8)">3</text>
<text x="33.1" y="219">0</text>
<text x="36.6" y="220.8">EH</text>
<text x="44.8" y="217.2">DN1</text>
<text x="45.2" y="220.8">DP1</text>
<text x="53.1" y="219">A6</text>
<text x="44.8" y="224.3">DN2</text>
<text x="45.2" y="227.8">CC1</text>
<text x="53.1" y="222.5">B7</text>
<text x="53.1" y="226.1">A5</text>
<text x="42.9" y="231.4">SBU2</text>
<text x="53.1" y="233.1">A4</text>
<text x="53.1" y="229.6">B8</text>
<text x="42.8" y="234.9">VBUS</text>
</g>
<g font-size="3.2">
<text x="237.8" y="25.7" transform="rotate(-90 237.8 25.7)">1</text>
<text x="61.3" y="35.6">3</text>
<text x="334.1" y="31.7">1</text>
<text x="334.1" y="35.2">3</text>
<text x="344.8" y="31.7">2</text>
<text x="344.8" y="35.2">4</text>
<text x="64.8" y="37.3">GND</text>
<text x="237.8" y="37.9" transform="rotate(-90 237.8 37.9)">4</text>
<text x="334.1" y="38.7">5</text>
<text x="344.8" y="38.7">6</text>
<text x="61.3" y="42.6">5</text>
<text x="64.8" y="44.4">GND</text>
<text x="167.8" y="69.1">GND</text>
<text x="176.6" y="67.3">21</text>
<text x="324.1" y="86.7">1</text>
<text x="327.6" y="88.5">GND</text>
<text x="245.2" y="153.4">2</text>
<text x="245.2" y="156.9">1</text>
<text x="53.1" y="197.8">A12</text>
<text x="44.3" y="199.6">GND</text>
<text x="349.5" y="203.1">GND</text>
<text x="358.2" y="201.4">2</text>
<text x="280.5" y="232.8">2</text>
<text x="44.3" y="238.4">GND</text>
<text x="53.1" y="236.6">A1</text>
<text x="280.5" y="236.3">1</text>
</g>
<g font-size="3.2" fill="#f00">
<text x="61.3" y="39.1">4</text>
<text x="64.8" y="40.9">VCC</text>
<text x="61.3" y="46.1">6</text>
<text x="64.8" y="47.9">VCC</text>
<text x="176.6" y="77.9">18</text>
<text x="166.3" y="79.7">AVCC</text>
<text x="343.1" y="88.5">VCC</text>
<text x="351.2" y="86.7">16</text>
<text x="320.6" y="197.8">4</text>
<text x="324.1" y="199.6">VCC</text>
</g>
</svg>
